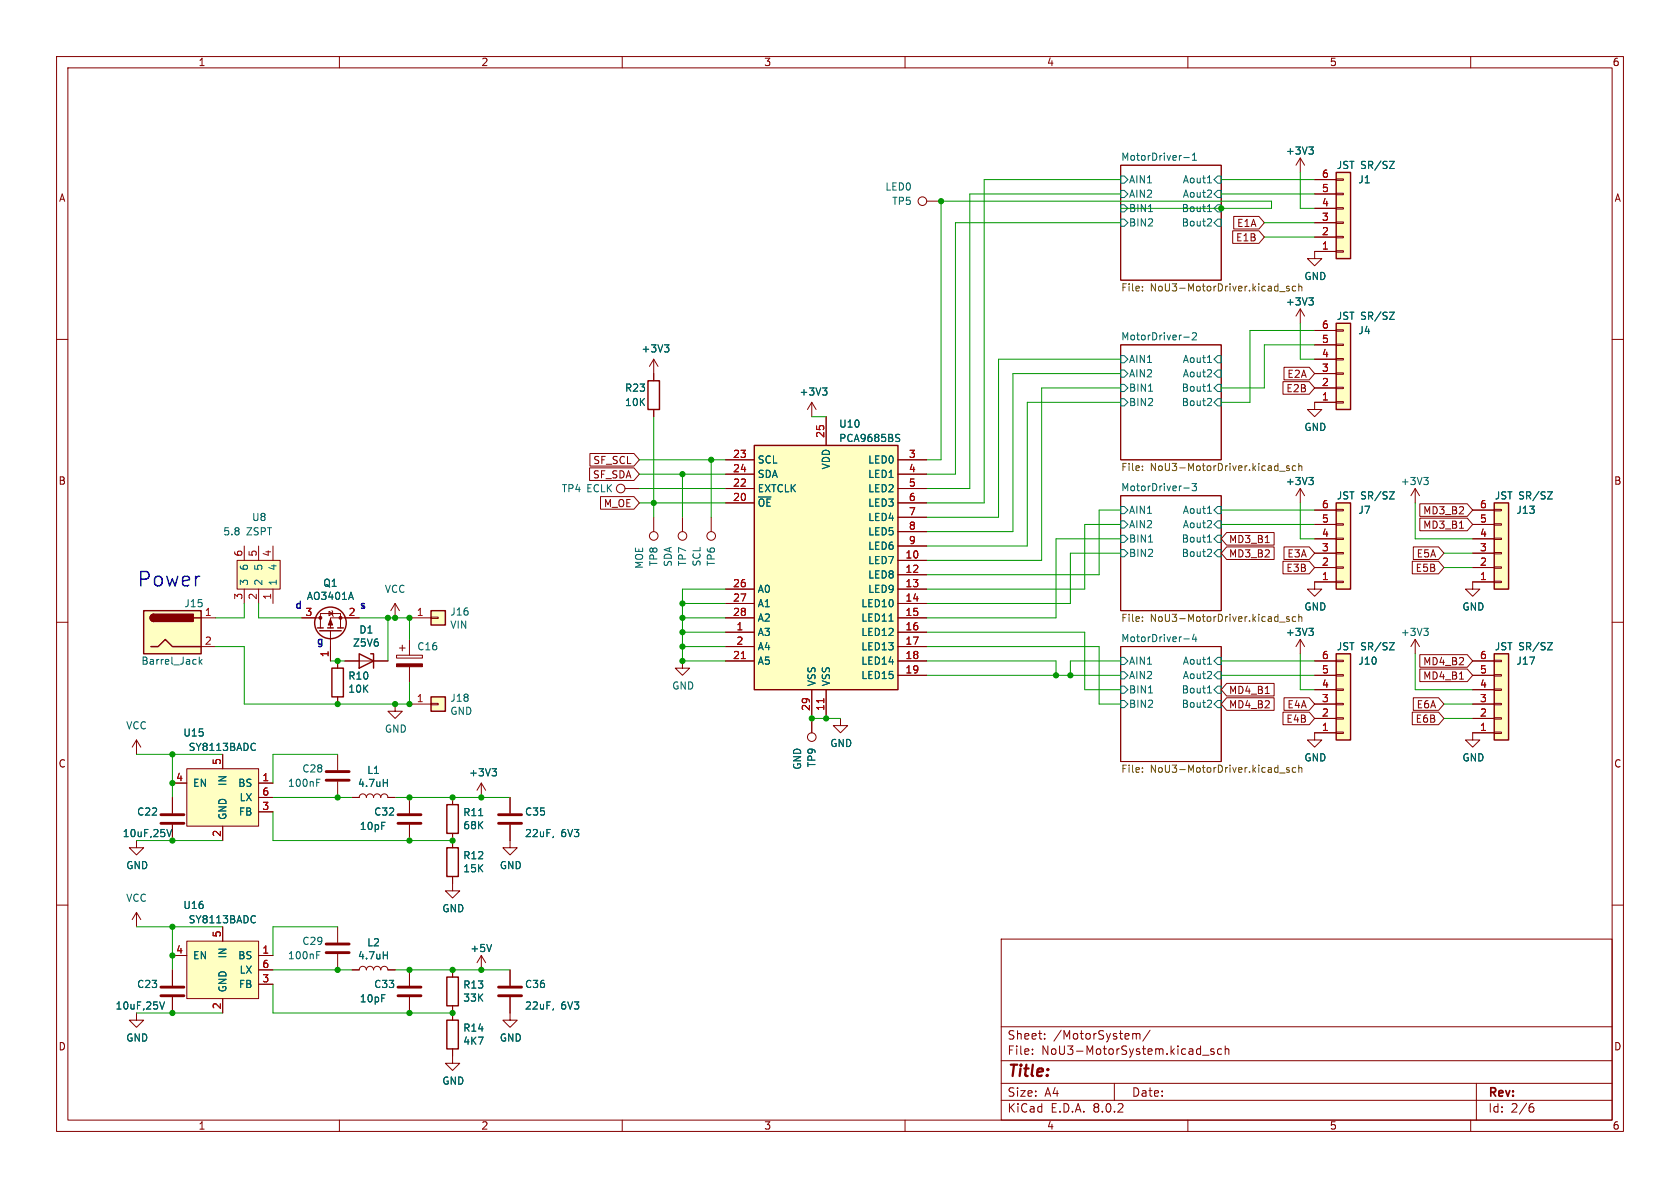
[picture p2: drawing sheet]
<svg xmlns="http://www.w3.org/2000/svg" width="297mm" height="210mm" viewBox="0 0 297 210" stroke-linecap="round" stroke-linejoin="round" font-family="sans-serif">
<g fill="none" stroke="#840000" stroke-width=".18">
<path d="M10 10h277v190h-277zM12 12h273v186h-273zM60 10v2M110 10v2M160 10v2M210 10v2M260 10v2M163.8 35.6h2.6M198.1 29.2h17.8v20.3h-17.8zM229.9 27.9l-.8 1.3M229.9 27.9v2.6M229.9 27.9l.7 1.3"/>
<path d="M10 60h2M232.4 44.5v1.2h1.3l-1.3 1.3-1.3-1.3h1.3M285 60h2M115.6 63.5l-.8 1.3M115.6 63.5v2.5M115.6 63.5l.7 1.3M198.1 61h17.8v20.3h-17.8zM198.1 87.6h17.8v20.4h-17.8zM10 110h2M59.7 116.8v1.3M61 116.8h7.6M120.6 116.8v1.3h1.3l-1.3 1.3-1.2-1.3h1.2"/>
<path d="M198.1 114.3h17.8v20.3h-17.8zM285 110h2M59.7 123.2v1.3M10 160h2M24.1 148.6v1.3h1.3l-1.3 1.2-1.2-1.2h1.2M285 160h2M24.1 161.3l-.7 1.3M24.1 161.3v2.5M24.1 161.3l.8 1.3M85.1 168.9l-.8 1.3M85.1 168.9v2.6M85.1 168.9l.8 1.3"/>
<path d="M177 166h108v32h-108zM60 198v2M110 198v2M160 198v2M177 194.5h108M177 191.5h108M177 187.5h108M177 181.5h108M182.5 186.3v.1M182.5 185.5v.1M184.7 183.6v.1M184.7 182.8v.1"/>
<path d="M197 191.5v3M200.5 182.7l.3 .1 .1 .1M200.9 182.9l.2-.2 .4 .1v.9M200.9 182.9v.8M203.3 182.1l-1.3 2M210 198v2M212.6 186.5h1.1M214.6 185.5l-.4-.1-.2 .2 .1 .2 .5 .2v.3h-.6M216 185.5l-.5-.1-.3 .3v.4l.2 .2h.6M216.6 185.5l.2-.1 .4 .1v.9M216.6 184.9v1.5M260 198v2"/>
<path d="M261 191.5v6.5M270.6 195.7h.3l.3 .3-.1 .5-.5 .1M271 195.1l-.4 .1"/>
<circle cx="163.1" cy="35.6" r=".76"/>
</g>
<g fill="none" stroke="#006464" stroke-width=".18">
<path d="M198.1 31.1h.7l.6 .7-.6 .6h-.7zM198.1 33.7h.7l.6 .6-.6 .6h-.7zM198.1 38.7h.7l.6 .7-.6 .6h-.7zM198.1 36.2h.7l.6 .6-.6 .7h-.7zM203 37.4h.8M209.3 27.9h1M210.8 28.3h.7M210.8 27.4l.4-.3v1.2M213.4 34.9h.8M213.5 37.4h.7M213.5 32.3h.7M213.7 36.3l.1-.2v1.3"/>
<path d="M213.9 38.7l.3 .2-.1 .3-.7 .7h.8M214.1 33.7v.4M215.3 33.7h.6v1.2h-.6l-.7-.6zM215.3 36.2h.6v1.3h-.6l-.7-.7zM215.3 38.7h.6v1.3h-.6l-.7-.6zM215.3 31.1h.6v1.3h-.6l-.7-.6zM231.4 26h.8l-.5 .5M231.9 26.5l.3 .2v.3l-.3 .2M209.3 59.6h1M210.8 58.9l.5-.1 .2 .4-.8 .9h.8M117.5 61h.7l-.4 .4M118 61.4l.2 .3v.3l-.2 .2"/>
<path d="M198.1 62.9h.7l.6 .6-.6 .6h-.7zM198.1 65.4h.7l.6 .6-.6 .7h-.7zM198.1 70.5h.7l.6 .6-.6 .7h-.7zM198.1 67.9h.7l.6 .7-.6 .6h-.7zM203 69.2h.8M213.4 66.6h.8M213.5 69.2h.7M213.5 64.1h.7M213.7 68.1l.1-.2v1.3M213.9 70.4l.3 .3-.1 .3-.7 .7h.8M214.1 65.5v.4M215.3 65.4h.6v1.3h-.6l-.7-.7z"/>
<path d="M215.3 67.9h.6v1.3h-.6l-.7-.6zM215.3 70.5h.6v1.3h-.6l-.7-.7zM215.3 62.9h.6v1.2h-.6l-.7-.6zM198.1 89.5h.7l.6 .7-.6 .6h-.7zM198.1 92.1h.7l.6 .6-.6 .6h-.7zM198.1 97.2h.7l.6 .6-.6 .6h-.7zM198.1 94.6h.7l.6 .7-.6 .6h-.7zM203 95.8h.8M209.3 86.3h1M210.7 85.5h.8l-.4 .5 .4 .1v.5l-.2 .2-.6-.2M213.4 93.3h.8M213.5 95.8h.7"/>
<path d="M213.5 90.7h.7M213.7 94.7l.1-.1v1.2M213.9 97.1l.3 .2-.1 .3-.7 .8h.8M214.1 92.1v.5M215.3 92.1h.6v1.2h-.6l-.7-.6zM215.3 94.6h.6v1.3h-.6l-.7-.6zM215.3 97.2h.6v1.2h-.6l-.7-.6zM215.3 89.5h.6v1.3h-.6l-.7-.6zM198.1 116.2h.7l.6 .6-.6 .7h-.7zM198.1 118.7h.7l.6 .7-.6 .6h-.7zM209.3 112.9h1M211.1 112.1l-.3 .9h.8"/>
<path d="M211.4 112.6v.8M213.4 120h.8M213.5 117.4h.7M214.1 118.8v.4M215.3 118.7h.6v1.3h-.6l-.7-.6zM215.3 116.2h.6v1.3h-.6l-.7-.7zM198.1 123.8h.7l.6 .7-.6 .6h-.7zM198.1 121.3h.7l.6 .6-.6 .7h-.7zM203 122.5h.8M213.5 122.5h.7M213.7 121.4l.1-.2v1.3M213.9 123.8l.3 .2-.1 .3-.7 .7h.8"/>
<path d="M215.3 121.3h.6v1.3h-.6l-.7-.7zM215.3 123.8h.6v1.3h-.6l-.7-.6zM86.9 166.9l-.4 1.3"/>
</g>
<g fill="none" stroke="#725600" stroke-width=".18">
<path d="M202 50.7v.1M202 51.3v.1M226.2 51.6h1M227.9 50.7l-.3-.1-.2 .2 .1 .2 .4 .1v.3h-.5M229.1 50.7l-.4-.1-.2 .2 .1 .6h.5M229.6 50.2v1.2M229.6 50.7l.2-.1 .3 .1 .1 .7M202 82.4v.1M202 83.1v.1M226.2 83.3h1M227.9 82.4l-.3-.1-.2 .2 .1 .2 .4 .1v.3h-.5M229.1 82.4l-.4-.1-.2 .3 .1 .5h.5"/>
<path d="M229.6 81.9v1.3M229.6 82.5l.2-.2 .3 .1 .1 .8M202 109.1v.1M202 109.7v.2M226.2 110h1M227.9 109.1l-.3-.1-.2 .2 .1 .2 .4 .1v.3h-.5M229.1 109.1l-.4-.1-.2 .3 .1 .5h.5M229.6 108.6v1.3M229.6 109.1l.2-.1 .3 .1 .1 .8M202 136.4v.1M202 135.7v.2M226.2 136.6h1"/>
<path d="M227.9 135.7h-.3l-.2 .2 .1 .1 .4 .2v.3h-.5M229.1 135.7h-.4l-.2 .2 .1 .6h.5M229.6 135.8l.2-.1h.3l.1 .8M229.6 135.3v1.2"/>
</g>
<path d="M58.7 118.1h2v5.1h-2zM63.5 115.6l2.5 1.2-2.5 1.3zM65.5 115.6h.5v2.5" fill="none" stroke="#840000" stroke-width=".25"/>
<path d="M236.2 115.6h2.6v15.2h-2.6z" fill="#ffffc2"/>
<g fill="none" stroke="#840000" stroke-width=".18">
<path d="M115.6 66v1.3M115.6 72.4v1.3M110.5 86.4h2.5M120.6 91.4v2.6M232.4 119.4h3.8M232.4 116.8h3.8M236.2 116.7h1.3v.3h-1.3zM236.2 119.3h1.3v.2h-1.3zM232.4 129.5h3.8M232.4 127h3.8M232.4 124.5h3.8M232.4 121.9h3.8"/>
<path d="M236.2 121.8h1.3v.2h-1.3zM236.2 124.3h1.3v.3h-1.3zM236.2 126.9h1.3v.2h-1.3zM236.2 129.4h1.3v.3h-1.3z"/>
<circle cx="109.7" cy="86.4" r=".76"/>
<circle cx="120.6" cy="94.7" r=".76"/>
</g>
<path d="M114.6 67.3h2v5.1h-2zM236.2 115.6h2.6v15.2h-2.6z" fill="none" stroke="#840000" stroke-width=".25"/>
<path d="M245.6 113.6h.9l-.9 1.3h.9" fill="none" stroke="#006464" stroke-width=".18"/>
<path d="M236.2 30.5h2.6v15.2h-2.6z" fill="#ffffc2"/>
<g fill="none" stroke="#840000" stroke-width=".18">
<path d="M232.4 39.4h3.8M232.4 36.8h3.8M232.4 34.3h3.8M232.4 31.8h3.8M236.2 31.6h1.3v.3h-1.3zM236.2 34.2h1.3v.2h-1.3zM236.2 36.7h1.3v.3h-1.3zM236.2 39.2h1.3v.3h-1.3zM232.4 44.5h3.8M232.4 41.9h3.8M236.2 41.8h1.3v.2h-1.3zM236.2 44.3h1.3v.3h-1.3z"/>
<path d="M72.4 171.5v2.7M72.4 176.3v2.8M90.2 171.5v2.7M90.2 176.3v2.8"/>
</g>
<path d="M236.2 30.5h2.6v15.2h-2.6z" fill="none" stroke="#840000" stroke-width=".25"/>
<path d="M245.6 28.5h.9l-.9 1.3h.9M97.8 178.3l-.1 .3" fill="none" stroke="#006464" stroke-width=".18"/>
<path d="M70.4 176h4M70.4 174.5h4M88.1 176h4.1M88.1 174.5h4.1" fill="none" stroke="#840000" stroke-width=".51"/>
<path d="M33 135.9h12.7v10.2h-12.7z" fill="#ffffc2"/>
<g fill="none" stroke="#840000" stroke-width=".18">
<path d="M115.6 91.4v2.6M125.7 91.4v2.6M229.9 86.4l-.8 1.2M229.9 86.4v2.5M229.9 86.4l.7 1.2M30.5 138.4h2.5M33 135.9h12.7v10.2h-12.7zM39.4 133.4v2.5M45.7 138.4h2.6M59.7 133.4v2.7M59.7 138.2v2.8M39.4 146.1v2.5"/>
<path d="M45.7 143.5h2.6M45.7 141h2.6M62.2 141h1.3a.64 .64 0 0 1 .6-.7 .64 .64 0 0 1 .7 .7 .64 .64 0 0 1 .6-.7 .64 .64 0 0 1 .6 .7 .64 .64 0 0 1 .7-.7 .64 .64 0 0 1 .6 .7 .64 .64 0 0 1 .6-.7 .64 .64 0 0 1 .7 .7h1.2M72.4 141v2.8M72.4 145.8v2.8M80 179.1v1.2M90.2 179.1v1.2h1.2l-1.2 1.3-1.3-1.3h1.3M80 185.4v2.6h1.3l-1.3 1.2-1.3-1.2h1.3"/>
<circle cx="115.6" cy="94.7" r=".76"/>
<circle cx="125.7" cy="94.7" r=".76"/>
</g>
<path d="M231.4 84.4h.8l-.5 .5M231.9 84.9l.3 .2v.3l-.3 .3M44.9 131.4l.2 .1M45.1 132.5l-.2 .2M56 138.3h.4M56 137.7h.6M67.8 138.4h.7M68.5 137.8v1.2" fill="none" stroke="#006464" stroke-width=".18"/>
<path d="M79 180.3h2v5.1h-2z" fill="none" stroke="#840000" stroke-width=".25"/>
<path d="M57.7 137.9h4M57.7 136.4h4M70.4 145.5h4M70.4 144h4" fill="none" stroke="#840000" stroke-width=".51"/>
<path d="M33 166.4h12.7v10.1h-12.7z" fill="#ffffc2"/>
<g fill="none" stroke="#840000" stroke-width=".18">
<path d="M250.2 113l-.8 1.3M250.2 113v2.6M250.2 113l.8 1.3M69.8 124.5v1.2h1.3l-1.3 1.3-1.2-1.3h1.2M30.5 168.9h2.5M33 166.4h12.7v10.1h-12.7zM39.4 163.8v2.6M39.4 176.5v2.6M45.7 168.9h2.6M45.7 174h2.6M45.7 171.5h2.6M59.7 163.8v2.8"/>
<path d="M59.7 168.7v2.8M62.2 171.5h1.3a.64 .64 0 0 1 .6-.7 .64 .64 0 0 1 .7 .7 .64 .64 0 0 1 .6-.7 .64 .64 0 0 1 .6 .7 .64 .64 0 0 1 .7-.7 .64 .64 0 0 1 .6 .7 .64 .64 0 0 1 .6-.7 .64 .64 0 0 1 .7 .7h1.2M80 171.5v1.2M80 177.8v1.3"/>
</g>
<path d="M251.7 111.1h.8l-.4 .5M252.2 111.6l.3 .2v.3l-.3 .2M44.9 161.9l.2 .1M45.1 163l-.2 .1M56 168.8h.4M56 168.2h.6M67.8 168.8h.7M68.5 168.2v1.3" fill="none" stroke="#006464" stroke-width=".18"/>
<path d="M57.7 168.4h4M57.7 166.9h4" fill="none" stroke="#840000" stroke-width=".51"/>
<path d="M79 172.7h2v5.1h-2z" fill="none" stroke="#840000" stroke-width=".25"/>
<path d="M76.2 123.2h2.5v2.5h-2.5z" fill="#ffffc2"/>
<path d="M72.4 124.5h3.8M76.2 124.3h1.3v.3h-1.3z" fill="none" stroke="#840000" stroke-width=".18"/>
<path d="M76.2 123.2h2.5v2.5h-2.5z" fill="none" stroke="#840000" stroke-width=".25"/>
<path d="M76.2 108h2.5v2.5h-2.5z" fill="#ffffc2"/>
<g fill="none" stroke="#840000" stroke-width=".18">
<path d="M70.1 115.8h4.6v.5h-4.6zM70.6 114.6h1M71.1 114v1.1M72.4 109.2h3.8M72.4 113v2.8M72.4 117.9v2.8M76.2 109.1h1.3v.2h-1.3zM85.1 138.4l-.8 1.3M85.1 138.4v2.6M85.1 138.4l.8 1.3M80 154.9v2.6h1.3l-1.3 1.3-1.3-1.3h1.3M80 141v1.2"/>
<path d="M80 147.3v2.6M90.2 148.6v1.3h1.2l-1.2 1.2-1.3-1.2h1.3M24.1 179.1v1.2h1.3l-1.3 1.3-1.2-1.3h1.2M30.5 171.5v2.7M30.5 176.3v2.8"/>
</g>
<path d="M76.2 108h2.5v2.5h-2.5zM79 149.9h2v5h-2zM79 142.2h2v5.1h-2z" fill="none" stroke="#840000" stroke-width=".25"/>
<path d="M70.1 117.3h4.6v.6h-4.6z" fill="#840000" stroke="#840000" stroke-width=".18"/>
<path d="M87 135.9h.8l-.5 .5M87.5 136.4l.3 .2v.3l-.3 .3M84.6 144.2h.7M28.2 177.1l.5 1.3 .4-1.3" fill="none" stroke="#006464" stroke-width=".18"/>
<path d="M28.4 176h4.1M28.4 174.5h4.1" fill="none" stroke="#840000" stroke-width=".51"/>
<path d="M41.9 99.1h7.6v5h-7.6z" fill="#ffffc2"/>
<g fill="none" stroke="#840000" stroke-width=".18">
<path d="M41.9 99.1h7.6v5h-7.6zM43.2 96.5v2.6M45.7 96.5v2.6M48.3 96.5v2.6M250.2 86.4l-.8 1.2M250.2 86.4v2.5M250.2 86.4l.8 1.2M43.2 104.1v2.6M45.7 104.1v2.6M48.3 104.1v2.6M24.1 130.8l-.7 1.3M24.1 130.8v2.6"/>
<path d="M24.1 130.8l.8 1.3"/>
</g>
<path d="M251.7 84.4h.8l-.4 .5M252.2 84.9l.3 .2v.3l-.3 .3" fill="none" stroke="#006464" stroke-width=".18"/>
<path d="M25.4 108h10.2v7.6h-10.2z" fill="#ffffc2"/>
<g fill="none" stroke="#840000" stroke-width=".25">
<path d="M25.4 108h10.2v7.6h-10.2zM26.7 114.3h1.2l1.3-1.3 1.3 1.3h5.1M27.2 108.6a.64 .64 0 0 0-.7 .6 .64 .64 0 0 0 .7 .7M34.3 109.2h1.3M56.1 111h1M56.5 111.5h3.8M57.9 111h1M59.7 111h1"/>
<circle cx="58.4" cy="110.1" r="2.79"/>
</g>
<g fill="#840000" stroke="#840000" stroke-width=".25">
<path d="M26.7 108.8l.5-.2v1.3a.63 .63 0 0 1-.6-.4 .63 .63 0 0 1 .1-.7z"/>
<path d="M27.2 108.6h7v1.3h-7z"/>
</g>
<g fill="none" stroke="#840000" stroke-width=".18">
<path d="M35.6 109.2h2.5M35.6 114.3h2.5M53.3 109.2h3.3M56.6 111v-2.5h3.6v2.5M58.2 108.1l.6 .4-.6 .3zM58.4 111.5v5.3M58.7 108l.1 .1v.7l.1 .2M63.5 109.2h-5.1v1.8M69.8 106.7l-.7 1.3M69.8 106.7v2.5M69.8 106.7l.8 1.3M232.4 129.5v1.3h1.3l-1.3 1.3-1.3-1.3h1.3"/>
<path d="M30.5 141v2.8M30.5 145.8v2.8"/>
</g>
<path d="M35.2 116.1v1.3M35.3 116.9l.4 .5M35.7 116.6l-.5 .5M62 104.7l.5 1.3M29.5 146.6l.4 1.3 .4-1.3" fill="none" stroke="#006464" stroke-width=".18"/>
<path d="M28.4 145.5h4.1M28.4 144h4.1" fill="none" stroke="#840000" stroke-width=".51"/>
<g fill="#840000" stroke="#840000" stroke-width=".18">
<path d="M58.4 109.5l.4 1h-.8z"/>
<circle cx="60.2" cy="109.2" r=".25"/>
<circle cx="56.6" cy="109.2" r=".25"/>
</g>
<path d="M264.2 115.6h2.5v15.2h-2.5z" fill="#ffffc2"/>
<g fill="none" stroke="#840000" stroke-width=".18">
<path d="M232.4 102.9v1.2h1.3l-1.3 1.3-1.3-1.3h1.3M260.3 119.4h3.9M260.3 116.8h3.9M264.2 116.7h1.2v.3h-1.2zM264.2 119.3h1.2v.2h-1.2zM260.3 127h3.9M260.3 124.5h3.9M260.3 121.9h3.9M264.2 121.8h1.2v.2h-1.2zM264.2 124.3h1.2v.3h-1.2zM264.2 126.9h1.2v.2h-1.2zM264.2 129.4h1.2v.3h-1.2z"/>
<path d="M264.2 129.5h-3.9v1.3h1.3l-1.3 1.3-1.2-1.3h1.2"/>
</g>
<path d="M264.2 115.6h2.5v15.2h-2.5z" fill="none" stroke="#840000" stroke-width=".25"/>
<path d="M273.6 113.6h.8l-.8 1.3h.8" fill="none" stroke="#006464" stroke-width=".18"/>
<path d="M236.2 88.9h2.6v15.2h-2.6z" fill="#ffffc2"/>
<g fill="none" stroke="#840000" stroke-width=".18">
<path d="M232.4 97.8h3.8M232.4 95.3h3.8M232.4 92.7h3.8M232.4 90.2h3.8M236.2 90h1.3v.3h-1.3zM236.2 92.6h1.3v.2h-1.3zM236.2 95.1h1.3v.3h-1.3zM236.2 97.7h1.3v.2h-1.3zM229.9 113l-.8 1.3M229.9 113v2.6M229.9 113l.7 1.3M232.4 102.9h3.8"/>
<path d="M232.4 100.3h3.8M236.2 100.2h1.3v.3h-1.3zM236.2 102.7h1.3v.3h-1.3z"/>
</g>
<path d="M236.2 88.9h2.6v15.2h-2.6z" fill="none" stroke="#840000" stroke-width=".25"/>
<path d="M245.6 86.9h.9l-.9 1.3h.9M231.4 111.1h.8l-.5 .5M231.9 111.6l.3 .2v.3l-.3 .2" fill="none" stroke="#006464" stroke-width=".18"/>
<path d="M264.2 88.9h2.5v15.2h-2.5z" fill="#ffffc2"/>
<g fill="none" stroke="#840000" stroke-width=".18">
<path d="M143.5 71.1v2.6M143.5 71.1l-.8 1.3M143.5 71.1l.8 1.3M260.3 97.8h3.9M260.3 95.3h3.9M260.3 92.7h3.9M260.3 90.2h3.9M264.2 90h1.2v.3h-1.2zM264.2 92.6h1.2v.2h-1.2zM264.2 95.1h1.2v.3h-1.2zM264.2 97.7h1.2v.2h-1.2zM260.3 100.3h3.9"/>
<path d="M264.2 100.2h1.2v.3h-1.2zM264.2 102.7h1.2v.3h-1.2zM264.2 102.9h-3.9v1.2h1.3l-1.3 1.3-1.2-1.3h1.2M143.5 127v2.5M148.6 127v1.3h1.3l-1.3 1.2-1.3-1.2h1.3"/>
<circle cx="143.5" cy="130.3" r=".76"/>
</g>
<path d="M264.2 88.9h2.5v15.2h-2.5z" fill="none" stroke="#840000" stroke-width=".25"/>
<path d="M145.4 68.6h.8l-.4 .5M145.9 69.1l.3 .2v.3l-.3 .2M273.6 86.9h.8l-.8 1.3h.8" fill="none" stroke="#006464" stroke-width=".18"/>
<path d="M133.3 78.7h25.4v43.2h-25.4z" fill="#ffffc2"/>
<path d="M133.3 78.7h25.4v43.2h-25.4z" fill="none" stroke="#840000" stroke-width=".25"/>
<g fill="none" stroke="#840000" stroke-width=".18">
<path d="M146 73.7v5M128.3 88.9h5M128.3 86.4h5M128.3 81.3h5M128.3 83.8h5M158.7 99.1h5.1M158.7 88.9h5.1M158.7 86.4h5.1M158.7 81.3h5.1M158.7 83.8h5.1M158.7 91.4h5.1M158.7 94h5.1"/>
<path d="M158.7 96.5h5.1M128.3 111.8h5M128.3 104.1h5M128.3 106.7h5M128.3 109.2h5M128.3 114.3h5M128.3 116.8h5M158.7 111.8h5.1M158.7 101.6h5.1M158.7 104.1h5.1M158.7 106.7h5.1M158.7 109.2h5.1"/>
<path d="M158.7 114.3h5.1M158.7 116.8h5.1M158.7 119.4h5.1M143.5 121.9v5.1M146 121.9v5.1M90.2 141v2.8M90.2 145.8v2.8"/>
</g>
<path d="M131.1 116.4h.7M145.6 123.5v.7" fill="none" stroke="#a90000" stroke-width=".18"/>
<path d="M158.6 77.4l.3 .1 .2 .3-.3 .2h-.3M158.6 76.8h.5M157.2 109.8h.7M97.8 147.8l-.1 .3" fill="none" stroke="#006464" stroke-width=".18"/>
<path d="M88.1 145.5h4.1M88.1 144h4.1" fill="none" stroke="#840000" stroke-width=".51"/>
<path d="M236.2 57.2h2.6v15.2h-2.6z" fill="#ffffc2"/>
<g fill="none" stroke="#840000" stroke-width=".18">
<path d="M218.1 38.3h4.5l.9 1.1-.9 1.1h-4.5zM232.4 39.4h3.8M232.4 36.8h3.8M232.4 34.3h3.8M232.4 31.8h3.8M217.9 40.8h4.7l.9 1.1-.9 1.1h-4.7zM229.9 54.6l-.8 1.3M229.9 54.6v2.6M229.9 54.6l.7 1.3M232.4 58.4h3.8M232.4 44.5h3.8M232.4 41.9h3.8"/>
<path d="M236.2 58.3h1.3v.2h-1.3zM115.6 66v1.3M115.6 72.4v1.3M146 73.7v5M226.8 67.5h4.7l.9 1.1-.9 1.1h-4.7zM227 64.9h4.5l.9 1.1-.9 1.2h-4.5zM232.4 68.6h3.8M232.4 66h3.8M232.4 63.5h3.8M232.4 61h3.8M236.2 60.8h1.3v.3h-1.3zM236.2 63.4h1.3v.2h-1.3z"/>
<path d="M236.2 65.9h1.3v.3h-1.3zM236.2 68.5h1.3v.2h-1.3zM236.2 71h1.3v.2h-1.3zM236.2 71.1h-3.8v1.3h1.3l-1.3 1.3-1.3-1.3h1.3M104.2 82.7h7.9l.9 1.1-.9 1.1h-7.9zM104.3 80.2h7.8l.9 1.1-.9 1.1h-7.8zM106.2 87.8h5.9l.9 1.1-.9 1.1h-5.9zM128.3 88.9h5M128.3 86.4h5M128.3 81.3h5M128.3 83.8h5M158.7 99.1h5.1"/>
<path d="M158.7 88.9h5.1M158.7 86.4h5.1M158.7 81.3h5.1M158.7 83.8h5.1M158.7 91.4h5.1M158.7 94h5.1M158.7 96.5h5.1M216.9 96.7h8.3v2.2h-8.3l-1-1.1zM216.9 94.1h8.3v2.3h-8.3l-1-1.1zM223.7 95.9h.7M226.8 99.2h4.7l.9 1.1-.9 1.1h-4.7zM227 96.7h4.5l.9 1.1-.9 1.1h-4.5z"/>
<path d="M232.4 97.8h3.8M232.4 95.3h3.8M232.4 92.7h3.8M232.4 90.2h3.8M249.7 99.2h4.6l1 1.1-1 1.1h-4.6zM249.9 96.7h4.4l1 1.1-1 1.1h-4.4zM251 91.6h8.4l.9 1.1-.9 1.1h-8.4zM251 89.1h8.4l.9 1.1-.9 1.1h-8.4zM258 93.4h.7M260.3 97.8h3.9M260.3 95.3h3.9M260.3 92.7h3.9"/>
<path d="M260.3 90.2h3.9M53.3 109.2h2.6M58.4 114.3v2.5M59.7 116.8v1.3M61 109.2h2.5M61 116.8h2.5M66 116.8h2.6M128.3 109.2h5M128.3 116.8h5M128.3 111.8h5M128.3 104.1h5M128.3 106.7h5"/>
<path d="M128.3 114.3h5M158.7 109.2h5.1M158.7 116.8h5.1M158.7 119.4h5.1M158.7 111.8h5.1M158.7 101.6h5.1M158.7 104.1h5.1M158.7 106.7h5.1M158.7 114.3h5.1M232.4 116.8h3.8M232.4 119.4h3.8M232.4 102.9h3.8"/>
<path d="M232.4 100.3h3.8M251 115.7h8.4l.9 1.1-.9 1.2h-8.4zM251 118.3h8.4l.9 1.1-.9 1.1h-8.4zM260.3 116.8h3.9M260.3 119.4h3.9M260.3 102.9h3.9M260.3 100.3h3.9M30.5 138.4h2.5M39.4 133.4v2.5M45.7 138.4h2.6M59.7 123.2v1.3M143.5 121.9v7.6"/>
<path d="M146 121.9v5.1M216.9 120.8h8.3v2.2h-8.3l-1-1.1zM216.9 123.3h8.3v2.3h-8.3l-1-1.1zM223.7 122.6h.7M226.8 125.9h4.7l.9 1.1-.9 1.1h-4.7zM227 123.3h4.5l.9 1.2-.9 1.1h-4.5zM232.4 129.5h3.8M232.4 127h3.8M232.4 124.5h3.8M232.4 121.9h3.8M249.7 125.9h4.6l1 1.1-1 1.1h-4.6zM249.9 123.3h4.4l1 1.2-1 1.1h-4.4z"/>
<path d="M258 120.1h.7M260.3 129.5h3.9M260.3 127h3.9M260.3 124.5h3.9M260.3 121.9h3.9M30.5 141v2.8M30.5 145.8v2.8M39.4 146.1v2.5M45.7 141h2.6M45.7 143.5h2.6M62.2 141h1.3M68.6 141h1.2"/>
<path d="M72.4 141v2.8M72.4 145.8v2.8M80 141v1.2M80 147.3v2.6M80 154.9v1.3M90.2 141v2.8M90.2 145.8v2.8M30.5 171.5v2.7M30.5 176.3v2.8M30.5 168.9h2.5M39.4 163.8v2.6M39.4 176.5v2.6"/>
<path d="M45.7 171.5h2.6M45.7 168.9h2.6M45.7 174h2.6M62.2 171.5h1.3M68.6 171.5h1.2M72.4 171.5v2.7M72.4 176.3v2.8M80 171.5v1.2M80 177.8v2.5M90.2 171.5v2.7M90.2 176.3v2.8M80 185.4v1.3"/>
</g>
<path d="M236.2 57.2h2.6v15.2h-2.6z" fill="none" stroke="#840000" stroke-width=".25"/>
<g fill="none" stroke="#006464" stroke-width=".18">
<path d="M231.4 26h.8l-.5 .5M231.9 26.5l.3 .2v.3l-.3 .2M245.6 28.5h.9l-.9 1.3h.9M231.4 52.6h.8l-.5 .5M231.9 53.1l.3 .3v.3l-.3 .2M245.6 55.2h.9l-.9 1.3h.9M117.5 61h.7l-.4 .4M118 61.4l.2 .3v.3l-.2 .2M145.4 68.6h.8l-.4 .5M145.9 69.1l.3 .2v.3l-.3 .2M158.6 77.4l.3 .1 .2 .3-.3 .2h-.3M158.6 76.8h.5"/>
<path d="M231.4 84.4h.8l-.5 .5M231.9 84.9l.3 .2v.3l-.3 .3M245.6 86.9h.9l-.9 1.3h.9M273.6 86.9h.8l-.8 1.3h.8M62 104.7l.5 1.3M157.2 109.8h.7M231.4 111.1h.8l-.5 .5M231.9 111.6l.3 .2v.3l-.3 .2M245.6 113.6h.9l-.9 1.3h.9M273.6 113.6h.8l-.8 1.3h.8M44.9 131.4l.2 .1M45.1 132.5l-.2 .2"/>
<path d="M67.8 138.4h.7M68.5 137.8v1.2M87 135.9h.8l-.5 .5M87.5 136.4l.3 .2v.3l-.3 .3M29.5 146.6l.4 1.3 .4-1.3M84.6 144.2h.7M97.8 147.8l-.1 .3M28.2 177.1l.5 1.3 .4-1.3M44.9 161.9l.2 .1M45.1 163l-.2 .1M67.8 168.8h.7M68.5 168.2v1.3"/>
<path d="M86.9 166.9l-.4 1.3M97.8 178.3l-.1 .3"/>
</g>
<g fill="none" stroke="#009600" stroke-width=".18">
<path d="M198.1 39.4h-29.2v44.4h-5.1M198.1 34.3h-26.7v52.1h-7.6M198.1 36.8h26.7v-1.2h-58.4v45.7h-2.6M198.1 31.8h-24.1v57.1h-10.2M215.9 34.3h16.5M215.9 31.8h16.5M223.5 39.4h8.9M229.9 30.5v6.3h2.5M223.5 41.9h8.9M229.9 57.2v6.3h2.5M232.4 58.4h-11.4v12.7h-5.1M115.6 73.7v17.7"/>
<path d="M143.5 73.7h2.5M198.1 66h-19v28h-15.3M198.1 68.6h-14v30.5h-20.3M198.1 71.1h-16.5v25.4h-17.8M198.1 63.5h-21.6v27.9h-12.7M232.4 61h-8.9v7.6h-7.6M113 83.8h15.3M113 86.4h15.3M113 81.3h15.3M113 88.9h15.3M120.6 83.8v7.6M125.7 81.3v10.1"/>
<path d="M198.1 90.2h-3.8v11.4h-30.5M198.1 92.7h-6.3v11.4h-28M198.1 95.3h-11.4v13.9h-22.9M198.1 97.8h-8.9v8.9h-25.4M215.9 90.2h16.5M215.9 92.7h16.5M229.9 88.9v6.4h2.5M250.2 88.9v6.4h10.1M255.3 97.8h5M38.1 114.3h5.1v10.2h29.2v-3.8M43.2 106.7v2.5h-5.1M45.7 106.7v2.5h7.6"/>
<path d="M58.4 116.8h2.6M63.5 109.2h8.9v3.8M68.6 109.2v7.6M120.6 106.7h7.7M120.6 109.2h7.7M120.6 111.8h7.7M120.6 114.3h7.7M128.3 104.1h-7.7v12.7h7.7M163.8 114.3h30.5v10.2h3.8M163.8 111.8h28v10.1h6.3M163.8 119.4h34.3M163.8 116.8h22.9v2.6"/>
<path d="M198.1 116.8h-8.9v2.6M215.9 119.4h16.5M215.9 116.8h16.5M229.9 115.6v6.3h2.5M250.2 115.6v6.3h10.1M255.3 100.3h5M24.1 133.4h15.3M30.5 133.4v7.6M59.7 133.4h-11.4v5M143.5 127h5.1M255.3 124.5h5M255.3 127h5"/>
<path d="M24.1 148.6h15.3M48.3 143.5v5.1h31.7M48.3 141h13.9M69.8 141h20.4M24.1 163.8h15.3M24.1 179.1h15.3M30.5 163.8v7.7M48.3 174v5.1h31.7M48.3 171.5h13.9M59.7 163.8h-11.4v5.1M69.8 171.5h20.4"/>
</g>
<path d="M131.1 116.4h.7M145.6 123.5v.7" fill="none" stroke="#a90000" stroke-width=".18"/>
<g fill="#009600" stroke="#009600" stroke-width=".18">
<circle cx="120.6" cy="83.8" r=".46"/>
<circle cx="115.6" cy="88.9" r=".46"/>
<circle cx="120.6" cy="106.7" r=".46"/>
<circle cx="120.6" cy="111.8" r=".46"/>
<circle cx="120.6" cy="109.2" r=".46"/>
<circle cx="143.5" cy="127" r=".46"/>
<circle cx="125.7" cy="81.3" r=".46"/>
<circle cx="120.6" cy="116.8" r=".46"/>
<circle cx="120.6" cy="114.3" r=".46"/>
<circle cx="72.4" cy="109.2" r=".46"/>
<circle cx="59.7" cy="124.5" r=".46"/>
<circle cx="59.7" cy="116.8" r=".46"/>
<circle cx="69.8" cy="109.2" r=".46"/>
<circle cx="68.6" cy="109.2" r=".46"/>
<circle cx="72.4" cy="124.5" r=".46"/>
<circle cx="69.8" cy="124.5" r=".46"/>
<circle cx="72.4" cy="148.6" r=".46"/>
<circle cx="72.4" cy="141" r=".46"/>
<circle cx="80" cy="148.6" r=".46"/>
<circle cx="59.7" cy="141" r=".46"/>
<circle cx="30.5" cy="133.4" r=".46"/>
<circle cx="30.5" cy="138.4" r=".46"/>
<circle cx="30.5" cy="148.6" r=".46"/>
<circle cx="30.5" cy="163.8" r=".46"/>
<circle cx="30.5" cy="168.9" r=".46"/>
<circle cx="30.5" cy="179.1" r=".46"/>
<circle cx="146" cy="127" r=".46"/>
<circle cx="186.7" cy="119.4" r=".46"/>
<circle cx="189.2" cy="119.4" r=".46"/>
<circle cx="215.9" cy="36.8" r=".46"/>
<circle cx="166.4" cy="35.6" r=".46"/>
<circle cx="59.7" cy="171.5" r=".46"/>
<circle cx="85.1" cy="171.5" r=".46"/>
<circle cx="80" cy="171.5" r=".46"/>
<circle cx="72.4" cy="171.5" r=".46"/>
<circle cx="72.4" cy="179.1" r=".46"/>
<circle cx="80" cy="179.1" r=".46"/>
<circle cx="80" cy="141" r=".46"/>
<circle cx="85.1" cy="141" r=".46"/>
</g>
<text font-size="3.5" fill="#0000c2" x="24.1" y="103.9">Power</text>
<text font-size="2.8" fill="#840000" x="178" y="190.9">Title:</text>
<g font-size="2.1" fill="#840000">
<text x="178" y="184">Sheet:</text>
<text x="186.2" y="184">/MotorSystem/</text>
<text x="178" y="186.7">File:</text>
<text x="184.1" y="186.7">NoU3-MotorSystem.kicad_sch</text>
<text x="178" y="196.9">KiCad</text>
<text x="178" y="194.1">Size:</text>
<text x="184.7" y="194.1">A4</text>
<text x="185.7" y="196.9">E.D.A.</text>
<text x="193.3" y="196.9">8.0.2</text>
<text x="200" y="194.1">Date:</text>
<text x="263" y="194.3">Rev:</text>
<text x="263" y="196.9">Id:</text>
<text x="267.1" y="196.9">2/6</text>
</g>
<g font-size="1.8" fill="#840000">
<text x="35" y="11.9">1</text>
<text x="85" y="11.9">2</text>
<text x="135" y="11.9">3</text>
<text x="185" y="11.9">4</text>
<text x="235" y="11.9">5</text>
<text x="285" y="11.9">6</text>
<text x="10.3" y="35.9">A</text>
<text x="285.3" y="35.9">A</text>
<text x="218.6" y="40.3">E1A</text>
<text x="218.4" y="42.9">E1B</text>
<text x="227.3" y="69.5">E2B</text>
<text x="227.5" y="67">E2A</text>
<text x="104.8" y="82.2">SF_SCL</text>
<text x="10.3" y="85.9">B</text>
<text x="104.7" y="84.8">SF_SDA</text>
<text x="106.7" y="89.9">M_OE</text>
<text x="285.3" y="85.9">B</text>
<text x="251.5" y="93.7">MD3_B1</text>
<text x="251.5" y="91.1">MD3_B2</text>
<text x="217.2" y="98.7">MD3_B2</text>
<text x="217.2" y="96.2">MD3_B1</text>
<text x="227.3" y="101.3">E3B</text>
<text x="227.5" y="98.7">E3A</text>
<text x="250.2" y="101.3">E5B</text>
<text x="250.3" y="98.7">E5A</text>
<text x="251.5" y="117.8">MD4_B2</text>
<text x="217.2" y="122.9">MD4_B1</text>
<text x="217.2" y="125.4">MD4_B2</text>
<text x="227.5" y="125.4">E4A</text>
<text x="250.3" y="125.4">E6A</text>
<text x="251.5" y="120.3">MD4_B1</text>
<text x="227.3" y="128">E4B</text>
<text x="250.2" y="128">E6B</text>
<text x="10.3" y="135.9">C</text>
<text x="285.3" y="135.9">C</text>
<text x="10.3" y="185.9">D</text>
<text x="285.3" y="185.9">D</text>
<text x="35" y="199.9">1</text>
<text x="85" y="199.9">2</text>
<text x="135" y="199.9">3</text>
<text x="185" y="199.9">4</text>
<text x="235" y="199.9">5</text>
<text x="285" y="199.9">6</text>
</g>
<g font-size="1.8" fill="#006464">
<text x="198.1" y="28.5">MotorDriver-1</text>
<text x="227.2" y="27.5">+3V3</text>
<text x="156.4" y="33.9">LED0</text>
<text x="199.5" y="32.6">AIN1</text>
<text x="199.5" y="35.2">AIN2</text>
<text x="209" y="35.2">Aout2</text>
<text x="209" y="32.6">Aout1</text>
<text x="236.2" y="30.1">JST SR/SZ</text>
<text x="240" y="32.6">J1</text>
<text x="157.6" y="36.4">TP5</text>
<text x="199.5" y="40.2">BIN2</text>
<text x="199.5" y="37.7">BIN1</text>
<text x="208.8" y="37.7">Bout1</text>
<text x="208.8" y="40.2">Bout2</text>
<text x="230.5" y="49.7">GND</text>
<text x="227.2" y="54.2">+3V3</text>
<text x="236.2" y="56.7">JST SR/SZ</text>
<text x="240" y="59.3">J4</text>
<text x="113.3" y="62.5">+3V3</text>
<text x="198.1" y="60.2">MotorDriver-2</text>
<text x="199.5" y="64.4">AIN1</text>
<text x="209" y="64.4">Aout1</text>
<text x="110.4" y="69.4">R23</text>
<text x="110.4" y="72">10K</text>
<text x="141.2" y="70.1">+3V3</text>
<text x="199.5" y="66.9">AIN2</text>
<text x="199.5" y="72">BIN2</text>
<text x="199.5" y="69.4">BIN1</text>
<text x="208.8" y="69.4">Bout1</text>
<text x="208.8" y="72">Bout2</text>
<text x="209" y="66.9">Aout2</text>
<text x="148.3" y="75.8">U10</text>
<text x="230.5" y="76.4">GND</text>
<text x="133.9" y="82.1">SCL</text>
<text x="146.9" y="83.1" transform="rotate(-90 146.9 83.1)">VDD</text>
<text x="148.3" y="78.3">PCA9685BS</text>
<text x="153.4" y="82.1">LED0</text>
<text x="99.2" y="87.2">TP4 ECLK</text>
<text x="133.9" y="89.8">~{OE}</text>
<text x="133.9" y="87.2">EXTCLK</text>
<text x="133.9" y="84.7">SDA</text>
<text x="153.4" y="84.7">LED1</text>
<text x="153.4" y="87.2">LED2</text>
<text x="153.4" y="89.8">LED3</text>
<text x="198.1" y="86.9">MotorDriver-3</text>
<text x="227.2" y="86">+3V3</text>
<text x="236.2" y="88.5">JST SR/SZ</text>
<text x="247.5" y="86">+3V3</text>
<text x="264.2" y="88.5">JST SR/SZ</text>
<text x="39.4" y="94.8">5.8</text>
<text x="43.6" y="94.8">ZSPT</text>
<text x="44.5" y="92.3">U8</text>
<text x="153.4" y="92.3">LED4</text>
<text x="153.4" y="94.8">LED5</text>
<text x="199.5" y="91">AIN1</text>
<text x="199.5" y="93.6">AIN2</text>
<text x="209" y="93.6">Aout2</text>
<text x="209" y="91">Aout1</text>
<text x="240" y="91">J7</text>
<text x="268" y="91">J13</text>
<text x="44" y="101" transform="rotate(-90 44 101)">6</text>
<text x="46.6" y="101" transform="rotate(-90 46.6 101)">5</text>
<text x="49.1" y="101" transform="rotate(-90 49.1 101)">4</text>
<text x="113.9" y="100.7" transform="rotate(-90 113.9 100.7)">MOE</text>
<text x="116.4" y="100.2" transform="rotate(-90 116.4 100.2)">TP8</text>
<text x="119" y="100.3" transform="rotate(-90 119 100.3)">SDA</text>
<text x="121.5" y="100.2" transform="rotate(-90 121.5 100.2)">TP7</text>
<text x="124.1" y="100.2" transform="rotate(-90 124.1 100.2)">SCL</text>
<text x="126.6" y="100.2" transform="rotate(-90 126.6 100.2)">TP6</text>
<text x="153.4" y="99.9">LED7</text>
<text x="153.4" y="97.4">LED6</text>
<text x="199.5" y="98.7">BIN2</text>
<text x="199.5" y="96.1">BIN1</text>
<text x="208.8" y="96.1">Bout1</text>
<text x="208.8" y="98.7">Bout2</text>
<text x="32.5" y="107.5">J15</text>
<text x="44" y="103.6" transform="rotate(-90 44 103.6)">3</text>
<text x="46.6" y="103.6" transform="rotate(-90 46.6 103.6)">2</text>
<text x="49.1" y="103.6" transform="rotate(-90 49.1 103.6)">1</text>
<text x="54.1" y="106.2">AO3401A</text>
<text x="57" y="103.9">Q1</text>
<text x="67.9" y="105">VCC</text>
<text x="133.9" y="105">A0</text>
<text x="133.9" y="107.5">A1</text>
<text x="152.2" y="107.5">LED10</text>
<text x="153.4" y="102.5">LED8</text>
<text x="153.4" y="105">LED9</text>
<text x="63.4" y="112.2">D1</text>
<text x="79.5" y="111.3">VIN</text>
<text x="79.5" y="109">J16</text>
<text x="133.9" y="112.6">A3</text>
<text x="133.9" y="110.1">A2</text>
<text x="152.2" y="110.1">LED11</text>
<text x="152.2" y="112.6">LED12</text>
<text x="198.1" y="113.6">MotorDriver-4</text>
<text x="227.2" y="112.6">+3V3</text>
<text x="230.5" y="108.1">GND</text>
<text x="247.5" y="112.6">+3V3</text>
<text x="258.4" y="108.1">GND</text>
<text x="24.9" y="117.7">Barrel_Jack</text>
<text x="62.3" y="114.5">Z5V6</text>
<text x="73.7" y="115.2">C16</text>
<text x="133.9" y="115.2">A4</text>
<text x="133.9" y="117.7">A5</text>
<text x="152.2" y="115.2">LED13</text>
<text x="152.2" y="117.7">LED14</text>
<text x="199.5" y="117.7">AIN1</text>
<text x="209" y="117.7">Aout1</text>
<text x="236.2" y="115.2">JST SR/SZ</text>
<text x="240" y="117.7">J10</text>
<text x="264.2" y="115.2">JST SR/SZ</text>
<text x="268" y="117.7">J17</text>
<text x="61.5" y="120.3">R10</text>
<text x="61.5" y="122.7">10K</text>
<text x="79.5" y="124.3">J18</text>
<text x="118.7" y="122.1">GND</text>
<text x="144.4" y="121.4" transform="rotate(-90 144.4 121.4)">VSS</text>
<text x="146.9" y="121.4" transform="rotate(-90 146.9 121.4)">VSS</text>
<text x="152.2" y="120.2">LED15</text>
<text x="199.5" y="120.2">AIN2</text>
<text x="199.5" y="125.3">BIN2</text>
<text x="199.5" y="122.8">BIN1</text>
<text x="208.8" y="122.8">Bout1</text>
<text x="208.8" y="125.3">Bout2</text>
<text x="209" y="120.2">Aout2</text>
<text x="22.2" y="129.1">VCC</text>
<text x="32.3" y="130.4">U15</text>
<text x="67.9" y="129.7">GND</text>
<text x="79.5" y="126.6">GND</text>
<text x="33.3" y="132.9">SY8113BADC</text>
<text x="53.3" y="136.8">C28</text>
<text x="64.8" y="137">L1</text>
<text x="82.8" y="137.4">+3V3</text>
<text x="141.8" y="136.2" transform="rotate(-90 141.8 136.2)">GND</text>
<text x="144.4" y="135.7" transform="rotate(-90 144.4 135.7)">TP9</text>
<text x="146.7" y="132.3">GND</text>
<text x="230.5" y="134.8">GND</text>
<text x="258.4" y="134.8">GND</text>
<text x="34" y="139.3">EN</text>
<text x="40.2" y="139" transform="rotate(-90 40.2 139)">IN</text>
<text x="42" y="139.3">BS</text>
<text x="42.3" y="141.8">LX</text>
<text x="50.8" y="139.3">100nF</text>
<text x="63.2" y="139.3">4.7uH</text>
<text x="21.6" y="148.2">10uF,25V</text>
<text x="24.1" y="144.4">C22</text>
<text x="40.2" y="145" transform="rotate(-90 40.2 145)">GND</text>
<text x="42.1" y="144.4">FB</text>
<text x="63.5" y="146.9">10pF</text>
<text x="66" y="144.4">C32</text>
<text x="81.8" y="144.5">R11</text>
<text x="81.8" y="146.8">68K</text>
<text x="92.7" y="144.4">C35</text>
<text x="92.7" y="148.2">22uF,</text>
<text x="99.2" y="148.2">6V3</text>
<text x="22.2" y="153.8">GND</text>
<text x="81.8" y="152.1">R12</text>
<text x="81.8" y="154.4">15K</text>
<text x="88.3" y="153.8">GND</text>
<text x="22.2" y="159.6">VCC</text>
<text x="32.3" y="160.9">U16</text>
<text x="78.1" y="161.5">GND</text>
<text x="33.3" y="163.4">SY8113BADC</text>
<text x="53.3" y="167.2">C29</text>
<text x="64.8" y="167.5">L2</text>
<text x="34" y="169.8">EN</text>
<text x="40.2" y="169.5" transform="rotate(-90 40.2 169.5)">IN</text>
<text x="42" y="169.8">BS</text>
<text x="42.3" y="172.3">LX</text>
<text x="50.8" y="169.8">100nF</text>
<text x="63.2" y="169.8">4.7uH</text>
<text x="83.1" y="168.5">+5V</text>
<text x="20.3" y="178.7">10uF,25V</text>
<text x="24.1" y="174.9">C23</text>
<text x="40.2" y="175.5" transform="rotate(-90 40.2 175.5)">GND</text>
<text x="42.1" y="174.9">FB</text>
<text x="63.5" y="177.4">10pF</text>
<text x="66" y="174.9">C33</text>
<text x="81.8" y="175">R13</text>
<text x="81.8" y="177.3">33K</text>
<text x="92.7" y="174.9">C36</text>
<text x="92.7" y="178.7">22uF,</text>
<text x="99.2" y="178.7">6V3</text>
<text x="22.2" y="184.3">GND</text>
<text x="81.8" y="182.6">R14</text>
<text x="81.8" y="184.9">4K7</text>
<text x="88.3" y="184.3">GND</text>
<text x="78.1" y="191.9">GND</text>
</g>
<g font-size="1.8" fill="#a90000">
<text x="233.6" y="34">5</text>
<text x="233.6" y="31.5">6</text>
<text x="233.6" y="41.7">2</text>
<text x="233.6" y="39.1">3</text>
<text x="233.6" y="36.6">4</text>
<text x="233.6" y="44.2">1</text>
<text x="233.6" y="58.2">6</text>
<text x="233.6" y="65.8">3</text>
<text x="233.6" y="63.2">4</text>
<text x="233.6" y="60.7">5</text>
<text x="233.6" y="70.9">1</text>
<text x="233.6" y="68.3">2</text>
<text x="145.8" y="77.5" transform="rotate(-90 145.8 77.5)">25</text>
<text x="129.5" y="81">23</text>
<text x="129.5" y="83.6">24</text>
<text x="160.6" y="81">3</text>
<text x="160.6" y="83.6">4</text>
<text x="129.5" y="88.6">20</text>
<text x="129.5" y="86.1">22</text>
<text x="160.6" y="86.1">5</text>
<text x="160.6" y="88.6">6</text>
<text x="233.6" y="89.9">6</text>
<text x="261.5" y="89.9">6</text>
<text x="160.6" y="91.2">7</text>
<text x="160.6" y="93.7">8</text>
<text x="233.6" y="95">4</text>
<text x="233.6" y="92.5">5</text>
<text x="261.5" y="95">4</text>
<text x="261.5" y="92.5">5</text>
<text x="42.9" y="98.5" transform="rotate(-90 42.9 98.5)">6</text>
<text x="45.5" y="98.5" transform="rotate(-90 45.5 98.5)">5</text>
<text x="48" y="98.5" transform="rotate(-90 48 98.5)">4</text>
<text x="160" y="98.8">10</text>
<text x="160" y="101.3">12</text>
<text x="160.6" y="96.3">9</text>
<text x="233.6" y="100.1">2</text>
<text x="233.6" y="97.5">3</text>
<text x="261.5" y="100.1">2</text>
<text x="261.5" y="97.5">3</text>
<text x="42.9" y="106.1" transform="rotate(-90 42.9 106.1)">3</text>
<text x="45.5" y="106.1" transform="rotate(-90 45.5 106.1)">2</text>
<text x="48" y="106.1" transform="rotate(-90 48 106.1)">1</text>
<text x="129.5" y="103.9">26</text>
<text x="129.5" y="106.4">27</text>
<text x="160" y="103.9">13</text>
<text x="160" y="106.4">14</text>
<text x="233.6" y="102.6">1</text>
<text x="261.5" y="102.6">1</text>
<text x="36.1" y="109">1</text>
<text x="53.9" y="109">3</text>
<text x="61.5" y="109">2</text>
<text x="73.6" y="109">1</text>
<text x="129.5" y="109">28</text>
<text x="130.1" y="111.5">1</text>
<text x="160" y="109">15</text>
<text x="160" y="111.5">16</text>
<text x="36.1" y="114">2</text>
<text x="58.2" y="116.3" transform="rotate(-90 58.2 116.3)">1</text>
<text x="129.5" y="116.6">21</text>
<text x="130.1" y="114">2</text>
<text x="160" y="114">17</text>
<text x="160" y="116.6">18</text>
<text x="160" y="119.1">19</text>
<text x="233.6" y="119.1">5</text>
<text x="233.6" y="116.6">6</text>
<text x="261.5" y="119.1">5</text>
<text x="261.5" y="116.6">6</text>
<text x="73.6" y="124.2">1</text>
<text x="143.3" y="125.8" transform="rotate(-90 143.3 125.8)">29</text>
<text x="145.8" y="125.8" transform="rotate(-90 145.8 125.8)">11</text>
<text x="233.6" y="124.2">3</text>
<text x="233.6" y="121.7">4</text>
<text x="261.5" y="124.2">3</text>
<text x="261.5" y="121.7">4</text>
<text x="233.6" y="129.3">1</text>
<text x="233.6" y="126.7">2</text>
<text x="261.5" y="129.3">1</text>
<text x="261.5" y="126.7">2</text>
<text x="39.1" y="135.3" transform="rotate(-90 39.1 135.3)">5</text>
<text x="31" y="138.2">4</text>
<text x="46.3" y="138.2">1</text>
<text x="46.3" y="143.3">3</text>
<text x="46.3" y="140.7">6</text>
<text x="39.1" y="148" transform="rotate(-90 39.1 148)">2</text>
<text x="39.1" y="165.8" transform="rotate(-90 39.1 165.8)">5</text>
<text x="31" y="168.7">4</text>
<text x="46.3" y="168.7">1</text>
<text x="46.3" y="173.7">3</text>
<text x="46.3" y="171.2">6</text>
<text x="39.1" y="178.5" transform="rotate(-90 39.1 178.5)">2</text>
</g>
<g font-size="1.8" fill="#725600">
<text x="198.1" y="51.8">File:</text>
<text x="203.3" y="51.8">NoU3-MotorDriver.kicad_sch</text>
<text x="198.1" y="83.6">File:</text>
<text x="203.3" y="83.6">NoU3-MotorDriver.kicad_sch</text>
<text x="198.1" y="110.3">File:</text>
<text x="203.3" y="110.3">NoU3-MotorDriver.kicad_sch</text>
<text x="198.1" y="136.9">File:</text>
<text x="203.3" y="136.9">NoU3-MotorDriver.kicad_sch</text>
</g>
<g font-size="1.8" fill="#0000c2">
<text x="52.1" y="107.7">d</text>
<text x="63.5" y="107.7">s</text>
<text x="55.9" y="114.1">g</text>
</g>
</svg>
